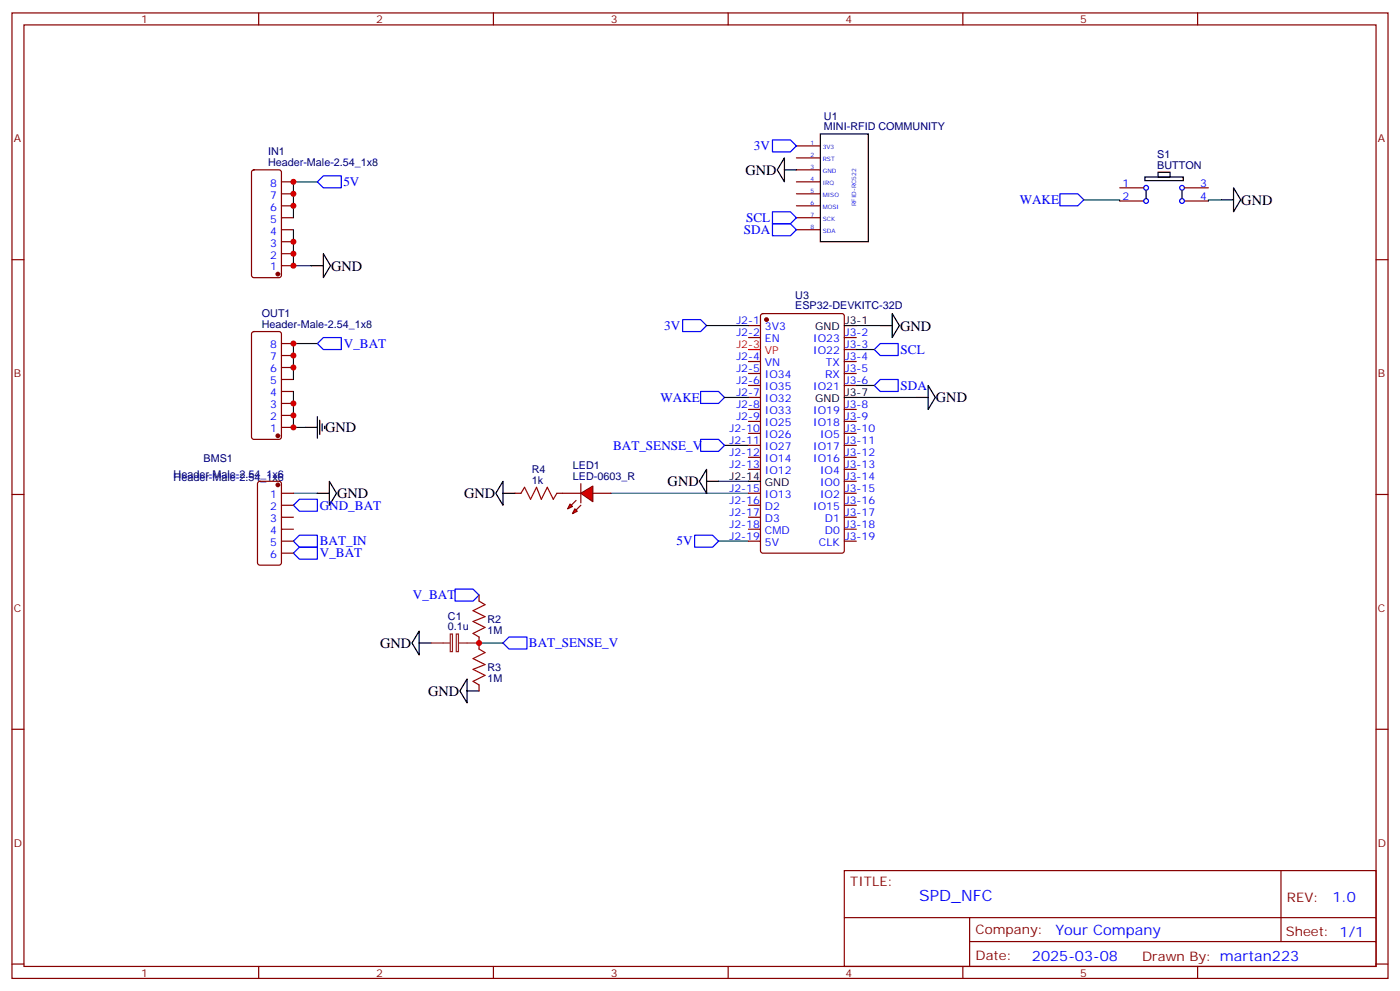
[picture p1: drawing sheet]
<svg xmlns="http://www.w3.org/2000/svg" width="412mm" height="292mm" viewBox="0 0 412 292" stroke-linecap="round" stroke-linejoin="round" font-family="sans-serif">
<g fill="none" stroke="#870000" stroke-width=".35">
<path d="M3.5 3.8h405.4v284.3h-405.4zM7.1 7.3h398.2v277.3h-398.2zM76.2 3.8v3.5M145.3 3.8v3.5M214.5 3.8v3.5M283.6 3.8v3.5M352.8 3.8v3.5M3.5 76.5h3.6M405.3 76.5h3.6M3.5 145.6h3.6M151.7 145.3h1.8M164 145.3h1.8"/>
<path d="M405.3 145.6h3.6M3.5 214.8h3.6M405.3 214.8h3.6M248.7 256.4h156.6v28.2h-156.6zM377.3 256.4v20.9M248.7 270.2h156.5M285.6 277.3h119.6M285.6 270.2v14.2M3.5 283.9h3.6M76.2 284.6v3.5M145.3 284.6v3.5M214.5 284.6v3.5"/>
<path d="M283.6 284.6v3.5M352.8 284.6v3.5M405.3 283.9h3.6"/>
</g>
<path d="M148.2 141.7v7.1l-2.2-3.5zM148.2 145.3h3.5M123.5 185.8v7.1l-2.1-3.5zM123.5 189.4h3.5" fill="none" stroke="#000" stroke-width=".35"/>
<path d="M127 189.4h5.6M132.6 186.7h.7v5.2h-.7zM134.4 186.7h.6v5.2h-.6zM135.1 189.4h6" fill="none" stroke="#8c2424" stroke-width=".35"/>
<path d="M153.5 145.3l1-1.8 1.8 3.5 1.7-3.5 1.5 3.5 1.7-3.5 1.8 3.5 1-1.7" fill="none" stroke="#a10000" stroke-width=".35"/>
<path d="M179.9 145.3h40.6" fill="none" stroke="#008700" stroke-width=".35"/>
<g fill="#f00" stroke="#870000" stroke-width=".35">
<path d="M171.1 145.3l3.5-2.1v4.5z"/>
<path d="M171.1 142.5v5.6z"/>
</g>
<g fill="#870000" stroke="#870000" stroke-width=".35">
<path d="M171.1 148.8l-1.4 1.4z"/>
<path d="M169.7 147.4l-1.4 1.4z"/>
</g>
<g fill="#f00" stroke="#870000" stroke-width=".35">
<path d="M169.3 149.9l.7 .7-1.4 .7z"/>
<path d="M167.9 148.4l.7 .8-1.4 .7z"/>
</g>
<g fill="none" stroke="#870000" stroke-width=".35">
<path d="M74.3 50.2l.5-.2h7.4l.6 .5 .1 30.6-.5 .6-7.6 .1-.7-.5v-30.6zM82.9 57.1h3.5M82.9 53.6h3.5M234.6 57.1h7.1M234.6 53.6h7.1M234.6 43h7.1M234.6 46.5h7.1M234.6 50h7.1M329.8 55.3h7.1M329.8 59.2h7.1M348.9 55.3h7.1M348.9 59.2h7.1"/>
<path d="M82.9 78.2h3.5M82.9 74.7h3.5M82.9 71.2h3.5M82.9 67.7h3.5M82.9 64.1h3.5M82.9 60.6h3.5M234.6 67.7h7.1M234.6 64.1h7.1M234.6 60.6h7.1M74.3 97.9l.5-.3h7.4l.6 .5 .1 30.6-.5 .6-7.6 .1-.7-.5v-30.5zM220.5 95.9h3.5M220.5 99.4h3.5"/>
<path d="M224.2 92.6l.5-.2h23.3l.7 .4v69.4l-.5 .7h-23.5l-.6-.4-.1-69.4zM248.7 99.4h3.5M82.9 118.8h3.5M82.9 115.3h3.5M82.9 111.8h3.5M82.9 108.2h3.5M82.9 104.7h3.5M82.9 101.2h3.5M220.5 106.5h3.5M220.5 110h3.5M220.5 113.5h3.5M220.5 117.1h3.5"/>
<path d="M248.7 106.5h3.5M248.7 110h3.5M248.7 113.5h3.5M248.7 102.9h3.5M82.9 125.9h3.5M82.9 122.3h3.5M220.5 120.6h3.5M220.5 124.1h3.5M220.5 127.6h3.5M220.5 131.2h3.5M220.5 134.7h3.5M220.5 138.2h3.5"/>
<path d="M248.7 120.6h3.5M248.7 124.1h3.5M248.7 127.6h3.5M248.7 131.2h3.5M248.7 134.7h3.5M248.7 138.2h3.5M76.1 142l.5-.3h5.6l.6 .5 .1 23.5-.5 .7h-5.8l-.7-.4-.1-23.5zM82.9 145.3h3.5M82.9 148.8h3.5M82.9 152.3h3.5M82.9 155.9h3.5M82.9 159.4h3.5"/>
<path d="M165.8 145.3h5.3M174.6 145.3h5.3M220.5 145.3h3.5M220.5 148.8h3.5M220.5 152.3h3.5M220.5 155.9h3.5M220.5 159.4h3.5M248.7 145.3h3.5M248.7 148.8h3.5M248.7 152.3h3.5M248.7 155.9h3.5M248.7 159.4h3.5"/>
<path d="M248.7 141.7h3.5M82.9 162.9h3.5M141.1 175.3v1.7M141.1 187.6v3.5M141.1 201.7v1.8"/>
</g>
<g fill="none" stroke="#008700" stroke-width=".35">
<path d="M93.5 53.6h-7.1v10.5M319.3 58.8h10.5v.4M359.8 58.8h-3.8v.4M86.4 67.7v10.5h5.3M208.1 95.9h12.4M252.2 95.9h7.1M86.4 115.3v10.6h3.6M93.5 101.2h-7.1v10.6M213.4 117.1h7.1M252.2 117.1h17.7M252.2 102.9h5.3M252.2 113.5h5.3"/>
<path d="M213.4 131.2h7.1M86.4 145.3h7.1M211.7 141.7h8.8M211.7 159.4h8.8M141.1 189.4h7.1"/>
</g>
<g fill="none" stroke="#00f" stroke-width=".35">
<path d="M93.5 53.6l1.7-1.8h5.3v3.5h-5.3zM227.5 41.2h5.3l1.8 1.8-1.8 1.7h-5.3zM312.2 57.1h5.3l1.8 1.7-1.8 1.8h-5.3zM227.5 62.4h5.3l1.8 1.7-1.8 1.8h-5.3zM227.5 65.9h5.3l1.8 1.8-1.8 1.7h-5.3zM201.1 94.1h5.3l1.7 1.8-1.7 1.7h-5.3zM93.5 101.2l1.7-1.8h5.3v3.5h-5.3zM206.4 115.3h5.3l1.7 1.8-1.7 1.7h-5.3zM257.5 102.9l1.8-1.7h5.3v3.5h-5.3zM257.5 113.5l1.8-1.7h5.3v3.5h-5.3zM206.4 129.4h5.3l1.7 1.8-1.7 1.7h-5.3zM86.4 159.4l1.8-1.8h5.3v3.5h-5.3z"/>
<path d="M86.4 148.8l1.8-1.8h5.3v3.6h-5.3zM204.6 157.6h5.3l1.8 1.8-1.8 1.7h-5.3zM86.4 162.9l1.8-1.8h5.3v3.6h-5.3zM134.1 173.5h5.2l1.8 1.8-1.8 1.7h-5.2zM148.2 189.4l1.7-1.8h5.3v3.5h-5.3z"/>
<circle cx="337.6" cy="59.2" r=".71"/>
<circle cx="337.6" cy="55.3" r=".71"/>
<circle cx="348.2" cy="59.2" r=".71"/>
<circle cx="348.2" cy="55.3" r=".71"/>
</g>
<g fill="none" stroke="#000" stroke-width=".35">
<path d="M241.7 39.4h14.1v31.8h-14.1zM231.1 46.5v7.1l-2.1-3.6zM231.1 50h3.5M337.3 52.1h11.2v1.1h-11.2zM337.6 56v2.5M341.1 50.7h3.6v1.4h-3.6zM348.2 56v2.5M359.8 58.8h3.6M363.4 55.3l2.1 3.5-2.1 3.6zM91.7 78.2h3.5M95.2 74.7l2.2 3.5-2.2 3.6zM248.7 95.9h3.5"/>
<path d="M259.3 95.9h3.5M262.8 92.4l2.1 3.5-2.1 3.5zM248.7 117.1h3.5M269.9 117.1h3.5M273.4 113.5l2.1 3.6-2.1 3.5zM90 125.9h3.5M93.5 122.7v6.3M94.2 123.8v4.2M94.9 124.8v2.1M95.6 125.5v.7M208.1 138.2v7.1l-2.1-3.6zM93.5 145.3h3.5"/>
<path d="M97 141.7l2.1 3.6-2.1 3.5zM208.1 141.7h3.6M220.5 141.7h3.5M137.6 200v7l-2.1-3.5zM137.6 203.5h3.5"/>
</g>
<path d="M141.1 177l1.8 1.1-3.6 1.7 3.6 1.8-3.6 1.4 3.6 1.8-3.6 1.7 1.8 1.1M141.1 191.1l1.8 1.1-3.6 1.8 3.6 1.7-3.6 1.4 3.6 1.8-3.6 1.8 1.8 1" fill="none" stroke="#a10000" stroke-width=".35"/>
<g fill="#870000" stroke="#870000" stroke-width=".35">
<circle cx="81.8" cy="142.8" r=".53"/>
<circle cx="81.8" cy="80.7" r=".53"/>
<circle cx="81.8" cy="128.3" r=".53"/>
<circle cx="225.8" cy="94.1" r=".53"/>
</g>
<path d="M220.5 102.9h3.5" fill="none" stroke="#f00" stroke-width=".35"/>
<g fill="#c00">
<circle cx="141.1" cy="189.4" r=".88"/>
<circle cx="86.4" cy="71.2" r=".88"/>
<circle cx="86.4" cy="74.7" r=".88"/>
<circle cx="86.4" cy="78.2" r=".88"/>
<circle cx="86.4" cy="53.6" r=".88"/>
<circle cx="86.4" cy="57.1" r=".88"/>
<circle cx="86.4" cy="60.6" r=".88"/>
<circle cx="86.4" cy="125.9" r=".88"/>
<circle cx="86.4" cy="101.2" r=".88"/>
<circle cx="86.4" cy="122.3" r=".88"/>
<circle cx="86.4" cy="118.8" r=".88"/>
<circle cx="86.4" cy="108.2" r=".88"/>
<circle cx="86.4" cy="104.7" r=".88"/>
</g>
<text font-size="4.6" fill="#00f" x="270.8" y="265.4">SPD_NFC</text>
<g font-size="4.2">
<text x="219.6" y="51.5">GND</text>
<text x="365.7" y="60.3">GND</text>
<text x="97.5" y="79.7">GND</text>
<text x="265.1" y="97.4">GND</text>
<text x="275.7" y="118.5">GND</text>
<text x="95.8" y="127.3">GND</text>
<text x="196.7" y="143.2">GND</text>
<text x="99.3" y="146.8">GND</text>
<text x="136.7" y="146.8">GND</text>
<text x="112" y="190.9">GND</text>
<text x="126.1" y="205">GND</text>
</g>
<g font-size="4.2" fill="#00f">
<text x="392.5" y="265.7">1.0</text>
<text x="310.9" y="275.2">Your Company</text>
<text x="304" y="283">2025-03-08</text>
</g>
<g font-size="3.9" fill="#00f">
<text x="222.1" y="44.2">3V</text>
<text x="101.1" y="54.9">5V</text>
<text x="219.8" y="65.4">SCL</text>
<text x="300.4" y="60.1">WAKE</text>
<text x="219.1" y="68.9">SDA</text>
<text x="195.6" y="97.2">3V</text>
<text x="101.3" y="102.4">V_BAT</text>
<text x="265.3" y="104.2">SCL</text>
<text x="194.5" y="118.3">WAKE</text>
<text x="265.3" y="114.8">SDA</text>
<text x="180.6" y="132.4">BAT_SENSE_V</text>
<text x="94.2" y="150.1">GND_BAT</text>
<text x="94.2" y="160.6">BAT_IN</text>
<text x="199.3" y="160.6">5V</text>
<text x="94.2" y="164.2">V_BAT</text>
<text x="121.6" y="176.5">V_BAT</text>
<text x="155.8" y="190.6">BAT_SENSE_V</text>
</g>
<g font-size="3.9" fill="#800">
<text x="250.5" y="261">TITLE:</text>
<text x="379.1" y="265.7">REV:</text>
<text x="287.4" y="275.2">Company:</text>
<text x="378.7" y="275.8">Sheet: 1/1</text>
<text x="287.4" y="282.9">Date:</text>
<text x="336.4" y="282.9">Drawn By: martan223</text>
</g>
<g font-size="3.2" fill="#800">
<text x="41.6" y="6.8">1</text>
<text x="110.8" y="6.8">2</text>
<text x="179.9" y="6.8">3</text>
<text x="249.1" y="6.8">4</text>
<text x="318.2" y="6.8">5</text>
<text x="4.1" y="41.9">A</text>
<text x="405.9" y="41.9">A</text>
<text x="4.1" y="111.1">B</text>
<text x="405.9" y="111.1">B</text>
<text x="4.1" y="180.2">C</text>
<text x="405.9" y="180.2">C</text>
<text x="4.1" y="249.3">D</text>
<text x="405.9" y="249.3">D</text>
<text x="41.6" y="287.6">1</text>
<text x="110.8" y="287.6">2</text>
<text x="179.9" y="287.6">3</text>
<text x="249.1" y="287.6">4</text>
<text x="318.2" y="287.6">5</text>
</g>
<g font-size="3.2" fill="#000080">
<text x="242.7" y="35.3">U1</text>
<text x="242.7" y="38.4">MINI-RFID COMMUNITY</text>
<text x="79" y="45.7">IN1</text>
<text x="340.9" y="46.6">S1</text>
<text x="79" y="49">Header-Male-2.54_1x8</text>
<text x="340.9" y="49.7">BUTTON</text>
<text x="234.3" y="87.9">U3</text>
<text x="77.1" y="93.4">OUT1</text>
<text x="234.3" y="91.1">ESP32-DEVKITC-32D</text>
<text x="77.1" y="96.6">Header-Male-2.54_1x8</text>
<text x="60" y="136.1">BMS1</text>
<text x="51.1" y="140.7">Header-Male-2.54_1x6</text>
<text x="156.6" y="142.5">1k</text>
<text x="156.6" y="139.3">R4</text>
<text x="168.7" y="141.4">LED-0603_R</text>
<text x="168.7" y="138.3">LED1</text>
<text x="131.9" y="185.7">0.1u</text>
<text x="131.9" y="182.5">C1</text>
<text x="143.6" y="183.5">R2</text>
<text x="143.6" y="186.7">1M</text>
<text x="143.6" y="197.6">R3</text>
<text x="143.6" y="200.8">1M</text>
</g>
<g font-size="3.2" fill="#00f">
<text x="79.6" y="58.5">7</text>
<text x="79.6" y="55">8</text>
<text x="330.7" y="55">1</text>
<text x="330.7" y="58.8">2</text>
<text x="353.5" y="55">3</text>
<text x="353.5" y="58.8">4</text>
<text x="79.6" y="65.5">5</text>
<text x="79.6" y="62">6</text>
<text x="79.6" y="69.1">4</text>
<text x="79.6" y="76.1">2</text>
<text x="79.6" y="72.6">3</text>
<text x="79.6" y="79.7">1</text>
<text x="216.9" y="95.5">J2-1</text>
<text x="216.9" y="99.1">J2-2</text>
<text x="225.3" y="97.3">3V3</text>
<text x="225.3" y="100.8">EN</text>
<text x="239.5" y="100.8">IO23</text>
<text x="248.9" y="99.1">J3-2</text>
<text x="79.6" y="106.1">7</text>
<text x="79.6" y="102.6">8</text>
<text x="216.9" y="106.1">J2-4</text>
<text x="225.3" y="107.9">VN</text>
<text x="239.5" y="104.4">IO22</text>
<text x="243.3" y="107.9">TX</text>
<text x="248.9" y="102.6">J3-3</text>
<text x="248.9" y="106.1">J3-4</text>
<text x="79.6" y="113.2">5</text>
<text x="79.6" y="109.6">6</text>
<text x="216.9" y="109.6">J2-5</text>
<text x="216.9" y="113.2">J2-6</text>
<text x="225.3" y="111.4">IO34</text>
<text x="243" y="111.4">RX</text>
<text x="248.9" y="109.6">J3-5</text>
<text x="248.9" y="113.2">J3-6</text>
<text x="79.6" y="116.7">4</text>
<text x="216.9" y="116.7">J2-7</text>
<text x="225.3" y="114.9">IO35</text>
<text x="225.3" y="118.5">IO32</text>
<text x="239.5" y="114.9">IO21</text>
<text x="79.6" y="123.8">2</text>
<text x="79.6" y="120.2">3</text>
<text x="216.9" y="120.2">J2-8</text>
<text x="216.9" y="123.8">J2-9</text>
<text x="225.3" y="122">IO33</text>
<text x="225.3" y="125.5">IO25</text>
<text x="239.5" y="122">IO19</text>
<text x="239.5" y="125.5">IO18</text>
<text x="248.9" y="120.2">J3-8</text>
<text x="248.9" y="123.8">J3-9</text>
<text x="79.6" y="127.3">1</text>
<text x="214.9" y="127.3">J2-10</text>
<text x="214.9" y="130.8">J2-11</text>
<text x="225.3" y="129">IO26</text>
<text x="241.6" y="129">IO5</text>
<text x="248.9" y="127.3">J3-10</text>
<text x="248.9" y="130.8">J3-11</text>
<text x="214.9" y="134.3">J2-12</text>
<text x="214.9" y="137.9">J2-13</text>
<text x="225.3" y="132.6">IO27</text>
<text x="225.3" y="136.1">IO14</text>
<text x="239.5" y="132.6">IO17</text>
<text x="239.5" y="136.1">IO16</text>
<text x="248.9" y="134.3">J3-12</text>
<text x="248.9" y="137.9">J3-13</text>
<text x="225.3" y="139.6">IO12</text>
<text x="241.6" y="139.6">IO4</text>
<text x="241.6" y="143.2">IO0</text>
<text x="248.9" y="141.4">J3-14</text>
<text x="79.6" y="146.7">1</text>
<text x="214.9" y="144.9">J2-15</text>
<text x="214.9" y="148.4">J2-16</text>
<text x="225.3" y="146.7">IO13</text>
<text x="241.6" y="146.7">IO2</text>
<text x="248.9" y="144.9">J3-15</text>
<text x="248.9" y="148.4">J3-16</text>
<text x="79.6" y="150.2">2</text>
<text x="79.6" y="153.7">3</text>
<text x="214.9" y="152">J2-17</text>
<text x="214.9" y="155.5">J2-18</text>
<text x="225.3" y="150.2">D2</text>
<text x="225.3" y="153.7">D3</text>
<text x="239.5" y="150.2">IO15</text>
<text x="242.9" y="153.7">D1</text>
<text x="248.9" y="152">J3-17</text>
<text x="248.9" y="155.5">J3-18</text>
<text x="79.6" y="157.3">4</text>
<text x="79.6" y="160.8">5</text>
<text x="214.9" y="159">J2-19</text>
<text x="225.3" y="157.3">CMD</text>
<text x="225.3" y="160.8">5V</text>
<text x="241.2" y="160.8">CLK</text>
<text x="242.9" y="157.3">D0</text>
<text x="248.9" y="159">J3-19</text>
<text x="79.6" y="164.3">6</text>
</g>
<g font-size="3.2">
<text x="248.9" y="95.5">J3-1</text>
<text x="240.1" y="97.3">GND</text>
<text x="240.1" y="118.5">GND</text>
<text x="248.9" y="116.7">J3-7</text>
<text x="214.9" y="141.4">J2-14</text>
<text x="225.3" y="143.2">GND</text>
</g>
<g font-size="3.2" fill="#f00">
<text x="216.9" y="102.6">J2-3</text>
<text x="225.3" y="104.4">VP</text>
</g>
<g font-size="1.8" fill="#00f">
<text x="238.8" y="42.6">1</text>
<text x="238.8" y="46.1">2</text>
<text x="242.4" y="44">3V3</text>
<text x="242.4" y="47.6">RST</text>
<text x="238.8" y="49.7">3</text>
<text x="238.8" y="53.2">4</text>
<text x="242.4" y="51.1">GND</text>
<text x="238.8" y="56.7">5</text>
<text x="242.4" y="54.6">IRQ</text>
<text x="242.4" y="58.1">MISO</text>
<text x="238.8" y="60.3">6</text>
<text x="238.8" y="63.8">7</text>
<text x="242.4" y="61.7">MOSI</text>
<text x="242.4" y="65.2">SCK</text>
<text x="252.2" y="60.6" transform="rotate(-90 252.2 60.6)">RFID-RC522</text>
<text x="238.8" y="67.3">8</text>
<text x="242.4" y="68.7">SDA</text>
</g>
</svg>
